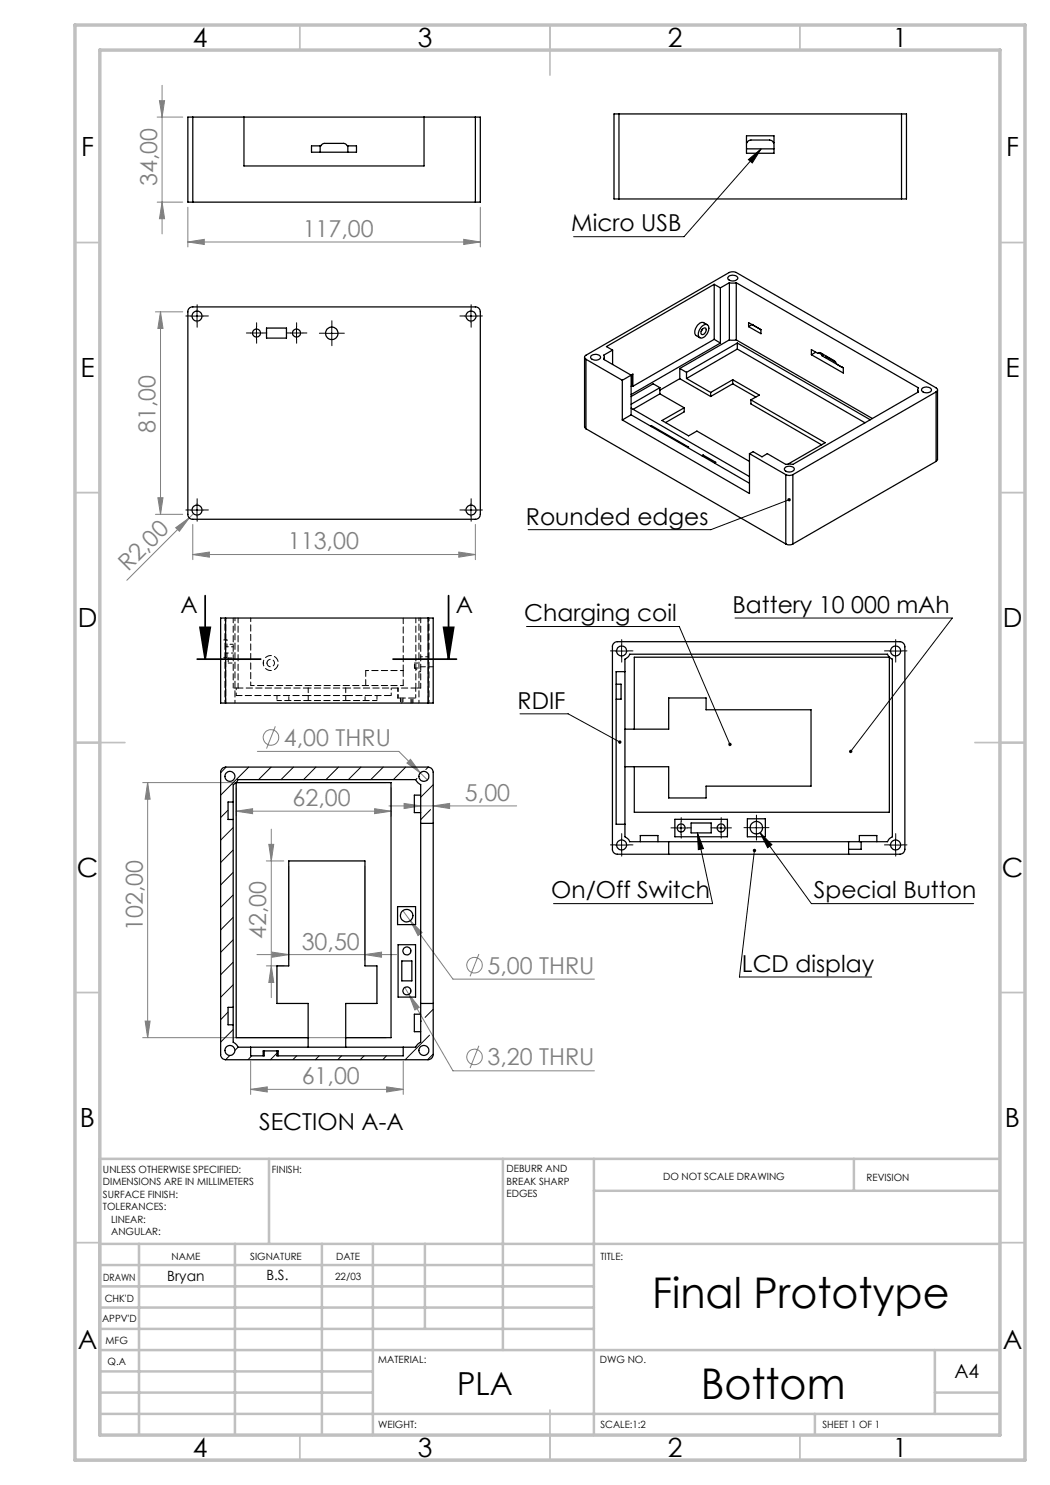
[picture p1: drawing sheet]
<svg xmlns="http://www.w3.org/2000/svg" width="210mm" height="297mm" viewBox="0 0 210 297" stroke-linecap="round" stroke-linejoin="round" font-family="sans-serif">
<g fill="none" stroke="#808080" stroke-width=".2">
<path d="M32.4 17.1v29.7M31.4 23.4h5.1M31.9 20.1h1l-.5 3.3zM31.4 40.4h5.1M32.4 40.4l.5 3.3h-1zM37.6 48.4l3.3-.5v1zM37.6 41.4v8M37.6 48.4h58.5M92.7 47.9l3.4 .5-3.4 .5zM96.1 41.4v8M31.1 62.4h5.4M32.1 62.4v40.5"/>
<path d="M32.1 62.4l.5 3.3h-1zM31.6 99.6h1l-.5 3.3zM31.1 102.9h5.4M35.1 105.5l2.8-1.9-2 2.7zM38.6 102.9l-13.2 13.2M38.6 110.9l3.3-.5v1zM38.6 104.9v7M38.6 110.9h56.5M91.8 110.4l3.3 .5-3.3 .5zM95.1 104.9v7M28.5 156.5h48.7M29.5 156.5v51"/>
<path d="M29.5 156.5l.5 3.3h-1zM47.2 157.5v5.7M51.5 150.3h28.3l5.7 5.7M55.1 145.3l-1.8 4.4M78.2 157.5v5.7M82.1 151.9l2 2.7-2.7-2zM47.2 162.2l3.3-.5v1zM47.2 162.2h31M53.3 172.2h3.5M53.8 168.9h1l-.5 3.3zM54.3 165.8v33.7M57.7 173.2v18.7"/>
<path d="M73 173.2v18.7M74.9 161.7l3.3 .5-3.3 .5zM77.8 161.2h25.5M80.8 160.7l3.3 .5-3.3 .5zM86.6 161.2l3.3-.5v1zM51.4 190.9h27.9M53.3 193.2h3.5M54.3 193.2l.5 3.3h-1zM54.4 190.4l3.3 .5-3.3 .5zM73 190.9l3.3-.5v1zM80.6 182.1l1.5 2M81 197.5l9.6 16.7h28.3"/>
<path d="M81.8 198.9l2.1 2.6-.9 .5zM82.1 184.1l2.3 2.4-.8 .6zM82.1 184.1l8.5 11.7h28.3M95.8 190.8l-1.8 4.5M28.5 207.5h48.7M29 204.2h1l-.5 3.3zM50.1 217.9l3.3-.5v1zM50.1 212.2v6.7M50.1 217.9h30.5M77.3 217.4l3.3 .5-3.3 .5zM80.6 212.2v6.7M95.8 209.2l-1.8 4.4"/>
<circle cx="54.2" cy="147.5" r="1.55"/>
<circle cx="94.9" cy="193" r="1.55"/>
<circle cx="94.9" cy="211.4" r="1.56"/>
</g>
<g fill="none" stroke="#000" stroke-width=".2">
<path d="M149.7 31.9l2.5-2.1-1.7 2.8zM152.2 29.8l-15.4 17.5h-22.1M38.2 63.2h2.4M39.4 62v2.4M50.1 66.6h2.5M51.3 65.4v2.5M58.1 66.6h2.5M59.3 65.4v2.5M65.1 66.7h2.5M66.4 65.4v2.5M93 63.2h2.5M94.2 62v2.4"/>
<path d="M157.8 99.9l-15.6 6h-36.6M38.2 102h2.4M39.4 100.7v2.6M93 102h2.5M94.2 100.7v2.6M105.3 125.3h30.6l10.1 23.6M123.1 130.2h2.5M124.3 128.9v2.5M147 123.6h43.5l-20.4 26.7M177.9 130.2h2.5M179.1 128.9v2.5M104 142.8h9.6l10.4 5.6"/>
<path d="M123.1 169h2.5M124.3 167.7v2.5M135 165.6h2.5M136.2 164.4v2.5M139.5 166.6l1.2 3.1-1 .2zM139.5 166.6l3 14.1h-31.8M143 165.6h2.5M144.2 164.4v2.5M150 165.6h2.5M150.9 170.1l-3 25.3h26.4M151.3 164.3v2.5M152 166.5l2.4 2.4-.9 .6z"/>
<path d="M152 166.5l10.3 14.2h32.4M177.9 169h2.5M179.1 167.7v2.5"/>
</g>
<path d="M41 119.1v12.7M89.7 119.1v12.7M39.4 131.8h12.7M40 125.5h2.1l-1.1 6.3zM78.6 131.8h12.7M88.7 125.5h2l-1 6.3z" fill="none" stroke="#000" stroke-width=".35"/>
<g fill="none" stroke="#000" stroke-width=".2" stroke-dasharray="15.2 1.3 1.3 1.3">
<path d="M38.2 63.2h-1M39.4 61.9v-1M39.4 64.4v1M40.7 63.2h1M50.1 66.6h-.8M51.3 65.3v-.8M51.3 67.8v.8M52.6 66.6h.8M58.1 66.6h-.8M59.3 65.3v-.8M59.3 67.8v.8M60.6 66.6h.8"/>
<path d="M65.1 66.6h-1.2M66.4 65.4v-1.3M66.4 67.9v1.2M67.6 66.6h1.3M93 63.2h-1M94.2 61.9v-1M94.2 64.4v1M95.5 63.2h1M38.2 102h-1M39.4 100.7v-1M39.4 103.2v1M40.7 102h1"/>
<path d="M93 102h-1M94.2 100.7v-1M94.2 103.2v1M95.5 102h1M123.1 130.2h-1M124.3 128.9v-1M124.3 131.4v1M125.6 130.2h1M177.9 130.2h-1M179.1 128.9v-1M179.1 131.4v1M180.4 130.2h1"/>
<path d="M123.1 169h-1M124.3 167.7v-1M124.3 170.2v1M125.6 169h1M135 165.6h-.8M136.2 164.3v-.8M136.2 166.8v.8M137.5 165.6h.8M143 165.6h-.8M144.2 164.3v-.8M144.2 166.8v.8M145.5 165.6h.8"/>
<path d="M150 165.5h-1.2M151.3 164.3v-1.3M151.3 166.8v1.2M152.5 165.5h1.3M177.9 169h-1M179.1 167.7v-1M179.1 170.2v1M180.4 169h1"/>
</g>
<g fill="none" stroke="#c0c0c0" stroke-width=".35">
<path d="M60 5v5M110 5v10M160 5v5M15 48.5h5M200 48.5h5M15 98.5h5M200 98.5h5M15 148.5h10M195 148.5h10M15 198.5h5M200 198.5h5M15 248.5h5"/>
<path d="M200 248.5h5M60 287v5M110 282v10M160 287v5"/>
</g>
<g fill="none" stroke="#c0c0c0" stroke-width=".5">
<path d="M53.8 231.8v17M100.6 231.8v38.2M118.8 231.8v55.2M118.8 238.2h81.2M170.8 231.8v6.4M200 231.8h-180v55.2M20 248.8h180M20 257.3h98.8M20 253h98.8M27.8 248.8v38.2M47 248.8v38.2M64.4 248.8v38.2"/>
<path d="M74.6 248.8v38.2M85 248.8v17M20 265.8h98.8M20 261.5h98.8M20 278.5h54.6M20 274.3h54.6M20 270h180M187 278.5h13M187 270v12.8M20 282.8h180M163 282.8v4.2"/>
</g>
<path d="M15 5h190v287h-190zM20 10h180v277h-180z" fill="none" stroke="#c0c0c0" stroke-width=".7"/>
<g fill="#000">
<path d="M149.7 31.9l2.5-2.1-1.7 2.8zM157.5 99.8a.34 .34 0 0 0 .3 .5 .34 .34 0 0 0 .4-.5l-.4 .1 .4-.1a.35 .35 0 0 0-.4-.2 .35 .35 0 0 0-.3 .2zM145.8 148.6l-.1 .1a.34 .34 0 0 0 0 .4 .34 .34 0 0 0 .4 .1l-.1-.3 .1 .3a.34 .34 0 0 0 .2-.5 .34 .34 0 0 0-.5-.1zM169.9 150l-.1 .2 .1 .4 .2-.3-.2 .3a.34 .34 0 0 0 .5-.1 .34 .34 0 0 0 0-.4 .34 .34 0 0 0-.5-.1zM152 166.5l2.4 2.4-.9 .6zM123.7 148.2a.34 .34 0 0 0 .1 .5 .34 .34 0 0 0 .4-.1l-.2-.2 .2 .2a.34 .34 0 0 0-.1-.5 .34 .34 0 0 0-.4 .1zM139.5 166.6l1.2 3.1-1 .2zM150.7 169.8a.34 .34 0 0 0 0 .6 .34 .34 0 0 0 .5-.2 .34 .34 0 0 0-.3-.4v.3v-.3z"/>
<path d="M88.7 125.5h2l-1 6.3zM40 125.5h2.1l-1.1 6.3z"/>
</g>
<g fill="#808080">
<path d="M35.1 105.5l2.8-1.9-2 2.7z"/>
<path d="M91.8 110.4l3.3 .5-3.3 .5zM38.6 110.9l3.3-.5v1z"/>
<path d="M37.6 48.4l3.3-.5v1zM92.7 47.9l3.4 .5-3.4 .5zM82.1 151.9l-.7 .7 2.7 2zM82.1 184.1l1.5 3 .8-.6zM81.8 198.9l1.2 3.1 .9-.5z"/>
<path d="M54.4 190.4l3.3 .5-3.3 .5zM73 190.9l3.3-.5v1z"/>
<path d="M74.9 161.7l3.3 .5-3.3 .5zM47.2 162.2l3.3-.5v1zM77.3 217.4l3.3 .5-3.3 .5zM50.1 217.9l3.3-.5v1zM86.6 161.2l3.3-.5v1zM80.8 160.7l3.3 .5-3.3 .5z"/>
<path d="M32.4 40.4l.5 3.3h-1zM31.9 20.1h1l-.5 3.3zM31.6 99.6h1l-.5 3.3zM32.1 62.4l.5 3.3h-1z"/>
<path d="M29 204.2h1l-.5 3.3zM29.5 156.5l.5 3.3h-1z"/>
<path d="M54.3 193.2l.5 3.3h-1zM53.8 168.9h1l-.5 3.3z"/>
</g>
<g fill="none" stroke="#000" stroke-width=".25">
<path d="M38.6 23.4h-1v17h1M38.6 23.4v17M38.6 23.4h56.5M48.8 23.4v9.8h36v-9.8M62.3 29.2h1.9l.6-.5h4l.5 .2 .2 .3h1.8v1.2h-9zM64 29.2v1.2M69.6 29.2v1.2M95.1 23.4h1v17h-1M95.1 23.4v17M123.8 22.8h-1v17h1M123.8 22.8v17M123.8 22.8h56.5"/>
<path d="M123.8 39.8h56.5M149.3 28.5l.4-.4 .5-.1h3.7l.5 .1 .4 .4M149.3 27.2h5.5v3.5h-5.5zM149.3 29.8h5.5M180.3 22.8h1v17h-1M180.3 22.8v17M38.6 40.4h56.5M142.8 56.9l1.3 .7M142.8 56.9l-21.5 12.4 1.2 .7M142.8 56.9v11M144.1 57.6v11M145.7 55.3a1.29 1.29 0 0 1 1.9 .3 1.19 1.19 0 0 1-2 .1z"/>
<path d="M145.9 56.5h1.3M145.9 56.5l-1.8 1.1M145.9 56.5v11.5M147.2 56.5l36.5 21.1-.1 .3 .1 .5-25.1 14.5h-1.4l-3.7-2.2-1.1 .7-1.8-1.1-.7 .4M147.2 56.5v11.5M37.7 61.8l.6-.4h56.8a.96 .96 0 0 1 1 1v40.5a.96 .96 0 0 1-1 1h-56.5a.96 .96 0 0 1-1-1v-40.7zM53.3 65.6h4v2h-4zM116.9 71.5v13.8l.3 .5M117.2 71.9a.43 .43 0 0 1-.3-.4 .43 .43 0 0 1 .3-.5l28.6-16.5 1-.1 .4 .1 40 23.1a.43 .43 0 0 1 .3 .4 .43 .43 0 0 1-.3 .4M117.2 71.9l7.3 4.2M117.2 71.9v13.9M118.2 71.2a1.21 1.21 0 0 1 1.9 .3 1.18 1.18 0 0 1-2 0z"/>
<path d="M120.9 71.5v.4M122.5 70l-1.8 1 .2 .4-.2 .5 5.5 3.1M122.5 70v2.9M124.5 76.1v7.9M126.2 75l-1.7 1.1M126.2 75v8M126.2 75l.4-.2v2.5M126.4 74.9v2.3M126.4 77.2l-.2 .1M126.4 77.2l.2 .1M132 77.5l-1.4-.7-4.4 2.5M132 77.5l-5.8 3.4"/>
<path d="M132 78.8l-5.4 3.1M132 78.8l4.8 2.8M132 77.5v1.3M136 73.7l1.3 .8M136 75.7l-4 2.3M136 75.7l6.1 3.6M136 73.7v2M137.3 75.7l4.8 2.8M137.3 74.5v1.2M140.2 65.4a.88 .88 0 0 1 1.5-.2 1.95 1.95 0 0 1-1.6 2.4 1.38 1.38 0 0 1 .1-2.2zM140.4 65.9a.44 .44 0 0 1 .7-.3 .44 .44 0 0 1 .1 .7 .59 .59 0 0 1-.4 .5 .59 .59 0 0 1-.6-.1zM140.5 65.8l-.3 .4"/>
<path d="M141.5 64.9l-.7-.3a1.42 1.42 0 0 0-1.7 1.1 1.04 1.04 0 0 0 .2 1.4l.7 .5M142.1 78.5v.8M142.8 67.9l-16.2 9.4M142.8 67.9l1.3 .7M144.1 68.6l-17.9 10.3M145.9 68h1.3M145.9 68l-9.9 5.7M146.5 75.9l5.4 3.1-1.7 1M146.5 75.9l-4.4 2.6M146.5 76.8l-4.4 2.5M146.5 76.8l4.7 2.6M146.5 75.9v.9"/>
<path d="M147.2 68l27.3 15.7M147.5 68.6l26.6 15.4M147.5 68.6l-10.2 5.9M147.5 69.8l-10.2 5.9M147.5 69.8l25.5 14.8M147.5 68.6v1.2M149.7 65.3l2.5 1.4v-.8M149.7 65.3v-.8l2.5 1.4M150.2 80l14.8 8.5-7.4 4.3M150.2 80v.8l14.1 8.2M150.4 64.9h.1M150.4 64.9l-.7 .4"/>
<path d="M150.4 64.9l1.8 1M163.2 70.4l-.9 .5M163.6 70.7l.2-.2 .3 .1 2.7 1.5 .6 .7 1.3 .8v1l-6.4-3.7M163.6 70.7l-1.3-.8v1M163.8 70.6l.8 .4M163.9 70.5l-.3 .2M164.6 71l-.2 .2 3.9 2.2M164.6 70.8v.2M165.3 71.4l-.3 .1M165.3 71.4l1.8 1M165.3 71.3v.1M168.3 73.4h.1"/>
<path d="M183.6 78v.5M184.5 77.6a1.29 1.29 0 0 1 1.8 .4 1.18 1.18 0 0 1-2 0zM187.2 78.4l-28.6 16.5M187.2 78.4v13.9M187.5 78v14l-.3 .3M117.2 85.8l40 23M124.5 84l25.4 14.7v-8M126.2 81.6l23.7 13.7M126.2 83l-1.7 1M126.2 83l23.7 13.7M130.3 85.1l7.4 4.3-.2 .1M130.3 85.1l-.2 .1"/>
<path d="M130.3 85.1v.2M136.8 81.6l-4.4 2.5 5.3 3.1 1.7-1 10.5 6.1M136.8 81.6v.8l-3.7 2.1M140.6 91l2.6 1.5-.3 .1M140.6 91l-.2 .2M140.6 91v.3M149.9 90.7l7.3 4.2M157.1 93.5a1.24 1.24 0 0 1 1.8 .3 1.15 1.15 0 0 1-2 .1zM157.2 94.9a1.5 1.5 0 0 0 1.4 0M157.2 94.9v13.9M158.6 94.9v13.9M187.2 92.3l-28.6 16.5"/>
<path d="M157.2 108.8a1.5 1.5 0 0 0 1.4 0M45.1 123.6h-1v17h1M45.1 123.6v17M45.1 123.6h40.5M85.6 123.6h1v17h-1M85.6 123.6v17M122.8 128.7l.7-.4h56.5a1.02 1.02 0 0 1 1 1.1v40.5a.96 .96 0 0 1-1 .9h-56.5a.96 .96 0 0 1-1-.9v-40.8zM123.2 136.8h1v3h-1M125 134.3h-1.8v30.5h1.8M125.9 130.8h51.6l.4 .6 .6 .4v35.6l-.6 .3-.4 .6h-51.6l-.2-.4-.7-.5v-35.6l.7-.5zM44.4 153.7l.7-.3h40.5a1.09 1.09 0 0 1 1 1v56.5a1.09 1.09 0 0 1-1 1h-40.5a1.02 1.02 0 0 1-1-1v-56.7zM45.1 140.6h40.5"/>
<path d="M47.6 155.9h35.5l.4 .6 .6 .4v51.6l-.6 .3-.4 .6h-35.5l-.3-.4-.7-.5v-51.6l.7-.5zM84.1 159h-1.2v3.5h1.2M125 145.8h8.7v-6.2h7.5v2.4h21v15.2h-21v2.4h-7.5v-6.3h-8.7M126.9 145.8v-14.4h51v31.1h-51v-9.2M46.6 160.4h-1v3.5h1M84.1 164.7h2.5M128.1 168.3v-1.2h3.5v1.2M133.7 168.3v2.5M135 163.9h10.5v3.5h-10.5zM138.2 164.6h4v2h-4zM149.5 163.8h3.6v3.6h-3.6zM169.7 168.3v2.5"/>
<path d="M171.9 168.3v-1.2h3.5v1.2M172.2 168.3v1.6h-2.5M79.5 181.3h3.6v3.6h-3.6zM79.6 188.9h3.5v10.5h-3.5zM80.4 192.2h2v4h-2zM46.6 201.5h-1v3.5h1M50.1 209.4v1.8h2.7v-1M52.8 210.2h-.2v1M52.8 210.2h2.6M55.4 210.2h.2v1M61.6 209.4v-8.7h-6.2v-7.5h2.3v-21h15.3v21h2.4v7.5h-6.3v8.7M61.6 207.5h-14.4v-51h31v51h-9.1"/>
<path d="M80.6 209.4v1.8h-25.2v-1M84.1 200.7h2.5M84.1 202.8h-1.2v3.5h1.2"/>
<circle cx="39.4" cy="63.2" r="1"/>
<circle cx="51.3" cy="66.6" r=".8"/>
<circle cx="59.3" cy="66.6" r=".81"/>
<circle cx="66.4" cy="66.7" r="1.25"/>
<circle cx="94.2" cy="63.2" r=".99"/>
<circle cx="39.4" cy="102" r="1"/>
<circle cx="94.2" cy="102" r=".99"/>
<circle cx="124.3" cy="130.2" r="1"/>
<circle cx="179.1" cy="130.2" r="1"/>
<circle cx="46" cy="155.3" r="1"/>
<circle cx="84.8" cy="155.3" r="1"/>
<circle cx="124.3" cy="169" r="1"/>
<circle cx="136.2" cy="165.6" r=".8"/>
<circle cx="144.2" cy="165.6" r=".8"/>
<circle cx="151.3" cy="165.5" r="1.25"/>
<circle cx="179.1" cy="169" r="1"/>
<circle cx="81.3" cy="183.1" r="1.25"/>
<circle cx="81.4" cy="198.2" r=".8"/>
<circle cx="81.4" cy="190.2" r=".8"/>
<circle cx="46" cy="210.1" r=".99"/>
<circle cx="84.8" cy="210.1" r=".99"/>
</g>
<path d="M45 123.6v17M45.4 129.4v-1.4M52.6 132.6a1.5 1.5 0 0 1 2.2-1.3 1.5 1.5 0 0 1 .2 2.5 1.5 1.5 0 0 1-2.3-.9l-.1-.3M61.6 139.1h7.5M69.1 137.6h-7.5M73.1 134.1h7.5M80.6 137.1h-7.5M82.9 133.6l1.2 .8M83.8 123.6v17M47 140.6v-17M61.6 140.1h7.5M85.8 140.6v-17" fill="none" stroke="#000" stroke-width=".2" stroke-dasharray="1.3 .6" stroke-dashoffset=".7"/>
<path d="M47.2 139.1h14.4M73.1 137.1v-3M80.6 134.1v3M80.6 123.6v10.5" fill="none" stroke="#000" stroke-width=".2" stroke-dasharray="1.3 .6" stroke-dashoffset=".1"/>
<g fill="none" stroke="#000" stroke-width=".2" stroke-dasharray="1.3 .6" stroke-dashoffset=".6">
<path d="M45.1 129.4v1.2M45.1 129.4v-5.8M45.4 128h-1.3M45.4 131.5h-1.3M46.6 128.9h-1.2M50.1 137.1v-13.5M73.1 137.1h-23M79.5 139.6v-2M79.6 139.6v-2M82.9 133.6h1.2M82.9 132.6h1.2M83.1 139.6v-2"/>
<path d="M85.6 131.4v-7.8"/>
</g>
<path d="M53.4 132.6a.75 .75 0 0 0 1.1 .7 .75 .75 0 0 0 .1-1.3 .75 .75 0 0 0-1.2 .4v.2" fill="none" stroke="#000" stroke-width=".2" stroke-dasharray="1.3 .6" stroke-dashoffset=".2"/>
<g fill="none" stroke="#000" stroke-width=".2" stroke-dasharray="1.3 .6" stroke-dashoffset=".5">
<path d="M45.6 131.6v1M45.6 132.6h1M45.6 131.6h1M47.6 137.6h-1M55.4 139.1v1M75.4 139.1v1M80.1 139.6v1M80.6 139.6v1M82.9 133.6v-1M84.1 137.6h-.9M57.8 140.1v-1M73 140.1v-1"/>
<path d="M80.4 140.6v-1M82.2 140.6v-1M82.4 140.6v-1M82.6 140.6v-1"/>
</g>
<path d="M46.6 137.6v-14M47.6 123.6v14M47.6 137.6h14M61.6 137.6v2.5M69.1 137.6h14.1M69.1 137.6v2.5M83.2 137.6v-14M84.1 123.6v14M84.1 133.4h2.5" fill="none" stroke="#000" stroke-width=".2" stroke-dasharray="1.3 .6" stroke-dashoffset=".3"/>
<path d="M45.1 130.6h1.5M45.1 129.4h1.5M47.2 139.1v-1.5M78.2 139.1v-1.5M85.6 131.4h-1.5" fill="none" stroke="#000" stroke-width=".2" stroke-dasharray="1.3 .6" stroke-dashoffset=".8"/>
<path d="M69.1 139.1h9.1" fill="none" stroke="#000" stroke-width=".2" stroke-dasharray="1.3 .6" stroke-dashoffset="-.1"/>
<path d="M45.4 131.5v-.9M45.1 140.6v-10M55.4 140.1h6.2M69.1 140.1h6.3" fill="none" stroke="#000" stroke-width=".2" stroke-dasharray="1.3 .6" stroke-dashoffset=".4"/>
<path d="M79.6 139.6h3.5M85.6 131.4v9.2" fill="none" stroke="#000" stroke-width=".2" stroke-dasharray="1.3 .6" stroke-dashoffset="-.2"/>
<path d="M79.5 139.6h.1" fill="none" stroke="#000" stroke-width=".2" stroke-dasharray="1.3 .6"/>
<g fill="none" stroke="#000" stroke-width=".2">
<path d="M45.2 153.4l-1.1 1.1M49.7 153.4l-5.6 5.6M54.2 153.4l-2.5 2.5M58.7 153.4l-2.5 2.5M63.2 153.4l-2.5 2.5M67.7 153.4l-2.5 2.5M72.2 153.4l-2.5 2.5M76.7 153.4l-2.5 2.5M81.1 153.4l-2.4 2.5M83.4 155.7l-.3 .2M85.7 153.4l-.5 .5M86.6 156.9l-2.5 2.6"/>
<path d="M45.6 162l-1.5 1.5M46.6 165.5l-2.5 2.5M46.6 170l-2.5 2.5M46.6 174.5l-2.5 2.5M46.6 179l-2.5 2.5M86.1 161.9l-2 2M46.6 183.5l-2.5 2.5M46.6 188l-2.5 2.5M46.6 192.4l-2.5 2.5M46.6 197l-2.5 2.5M45.6 202.4l-1.5 1.5M46 211.1l-.9 .8"/>
<path d="M46.6 201.4v.1M46.6 205.9l-2.5 2.5M47.6 209.4l-.6 .7M50.3 211.2l-.7 .7M55.4 210.6l-1.3 1.3M59.3 211.2l-.7 .7M63.8 211.2l-.7 .7M68.3 211.2l-.7 .7M72.8 211.2l-.8 .7M77.3 211.2l-.7 .7M84.3 204.2l-.2 .2M85.9 207l-4.9 4.9"/>
<path d="M86.6 210.8l-1.1 1.1M86.6 201.9l-1.6 1.6"/>
</g>
<g font-size="8.5">
<text x="130.4" y="261.5">Final Prototype</text>
<text x="140.1" y="279.7">Bottom</text>
</g>
<text font-size="6.3" x="91.4" y="279.1">PLA</text>
<g font-size="5.3">
<text x="38.5" y="9.5">4</text>
<text x="83.5" y="9.5">3</text>
<text x="133.6" y="9.5">2</text>
<text x="178.6" y="9.5">1</text>
<text x="16.2" y="31.2">F</text>
<text x="201.2" y="31.2">F</text>
<text x="16.1" y="75.5">E</text>
<text x="201.1" y="75.5">E</text>
<text x="15.5" y="125.5">D</text>
<text x="200.5" y="125.5">D</text>
<text x="15.4" y="175.5">C</text>
<text x="200.4" y="175.5">C</text>
<text x="16" y="225.5">B</text>
<text x="201" y="225.5">B</text>
<text x="15.5" y="269.7">A</text>
<text x="200.5" y="269.7">A</text>
<text x="38.5" y="291.5">4</text>
<text x="83.5" y="291.5">3</text>
<text x="133.6" y="291.5">2</text>
<text x="178.6" y="291.5">1</text>
</g>
<g font-size="4.7" fill="#808080">
<text x="31.4" y="37.2" transform="rotate(-90 31.4 37.2)">34,00</text>
<text x="60.5" y="47.4">117,00</text>
<text x="31.1" y="86.6" transform="rotate(-90 31.1 86.6)">81,00</text>
<text x="57.6" y="109.9">113,00</text>
<text x="25.6" y="114.4" transform="rotate(-45 25.6 114.4)">R2,00</text>
<text x="56.8" y="149.2">4,00 THRU</text>
<text x="58.5" y="161.2">62,00</text>
<text x="93" y="160.2">5,00</text>
<text x="28.5" y="186.2" transform="rotate(-90 28.5 186.2)">102,00</text>
<text x="53.3" y="187.8" transform="rotate(-90 53.3 187.8)">42,00</text>
<text x="60.3" y="189.9">30,50</text>
<text x="97.5" y="194.7">5,00 THRU</text>
<text x="97.5" y="213.1">3,20 THRU</text>
<text x="60.3" y="216.8">61,00</text>
</g>
<g font-size="4.7">
<text x="114.3" y="46.3">Micro USB</text>
<text x="105.2" y="104.9">Rounded edges</text>
<text x="36.1" y="122.6">A</text>
<text x="91.2" y="122.6">A</text>
<text x="104.8" y="124.3">Charging coil</text>
<text x="146.5" y="122.6">Battery 10 000 mAh</text>
<text x="103.5" y="141.7">RDIF</text>
<text x="110.2" y="179.7">On/Off Switch</text>
<text x="162.8" y="179.7">Special Button</text>
<text x="148.4" y="194.3">LCD display</text>
<text x="51.8" y="226">SECTION A-A</text>
</g>
<text font-size="3.9" x="190.9" y="275.5">A4</text>
<g font-size="2.8">
<text x="33.4" y="256.3">Bryan</text>
<text x="53.3" y="256">B.S.</text>
</g>
<g font-size="2">
<text x="20.6" y="234.6">UNLESS OTHERWISE SPECIFIED:</text>
<text x="20.6" y="237.1">DIMENSIONS ARE IN MILLIMETERS</text>
<text x="20.6" y="239.6">SURFACE FINISH:</text>
<text x="54.4" y="234.6">FINISH:</text>
<text x="101.3" y="234.5">DEBURR AND</text>
<text x="101.3" y="237">BREAK SHARP</text>
<text x="101.3" y="239.5">EDGES</text>
<text x="132.6" y="236">DO NOT SCALE DRAWING</text>
<text x="173.3" y="236.2">REVISION</text>
<text x="20.6" y="242.1">TOLERANCES:</text>
<text x="22.2" y="244.6">LINEAR:</text>
<text x="22.2" y="247.1">ANGULAR:</text>
<text x="34.3" y="252">NAME</text>
<text x="50" y="251.9">SIGNATURE</text>
<text x="67.2" y="251.9">DATE</text>
<text x="120.1" y="251.9">TITLE:</text>
<text x="20.6" y="256.1">DRAWN</text>
<text x="67" y="255.9">22/03</text>
<text x="20.9" y="260.3">CHK'D</text>
<text x="20.4" y="264.4">APPV'D</text>
<text x="21.1" y="268.8">MFG</text>
<text x="21.5" y="273">Q.A</text>
<text x="75.6" y="272.5">MATERIAL:</text>
<text x="120" y="272.5">DWG NO.</text>
<text x="75.6" y="285.5">WEIGHT:</text>
<text x="120.1" y="285.6">SCALE:1:2</text>
<text x="164.5" y="285.6">SHEET 1 OF 1</text>
</g>
</svg>
